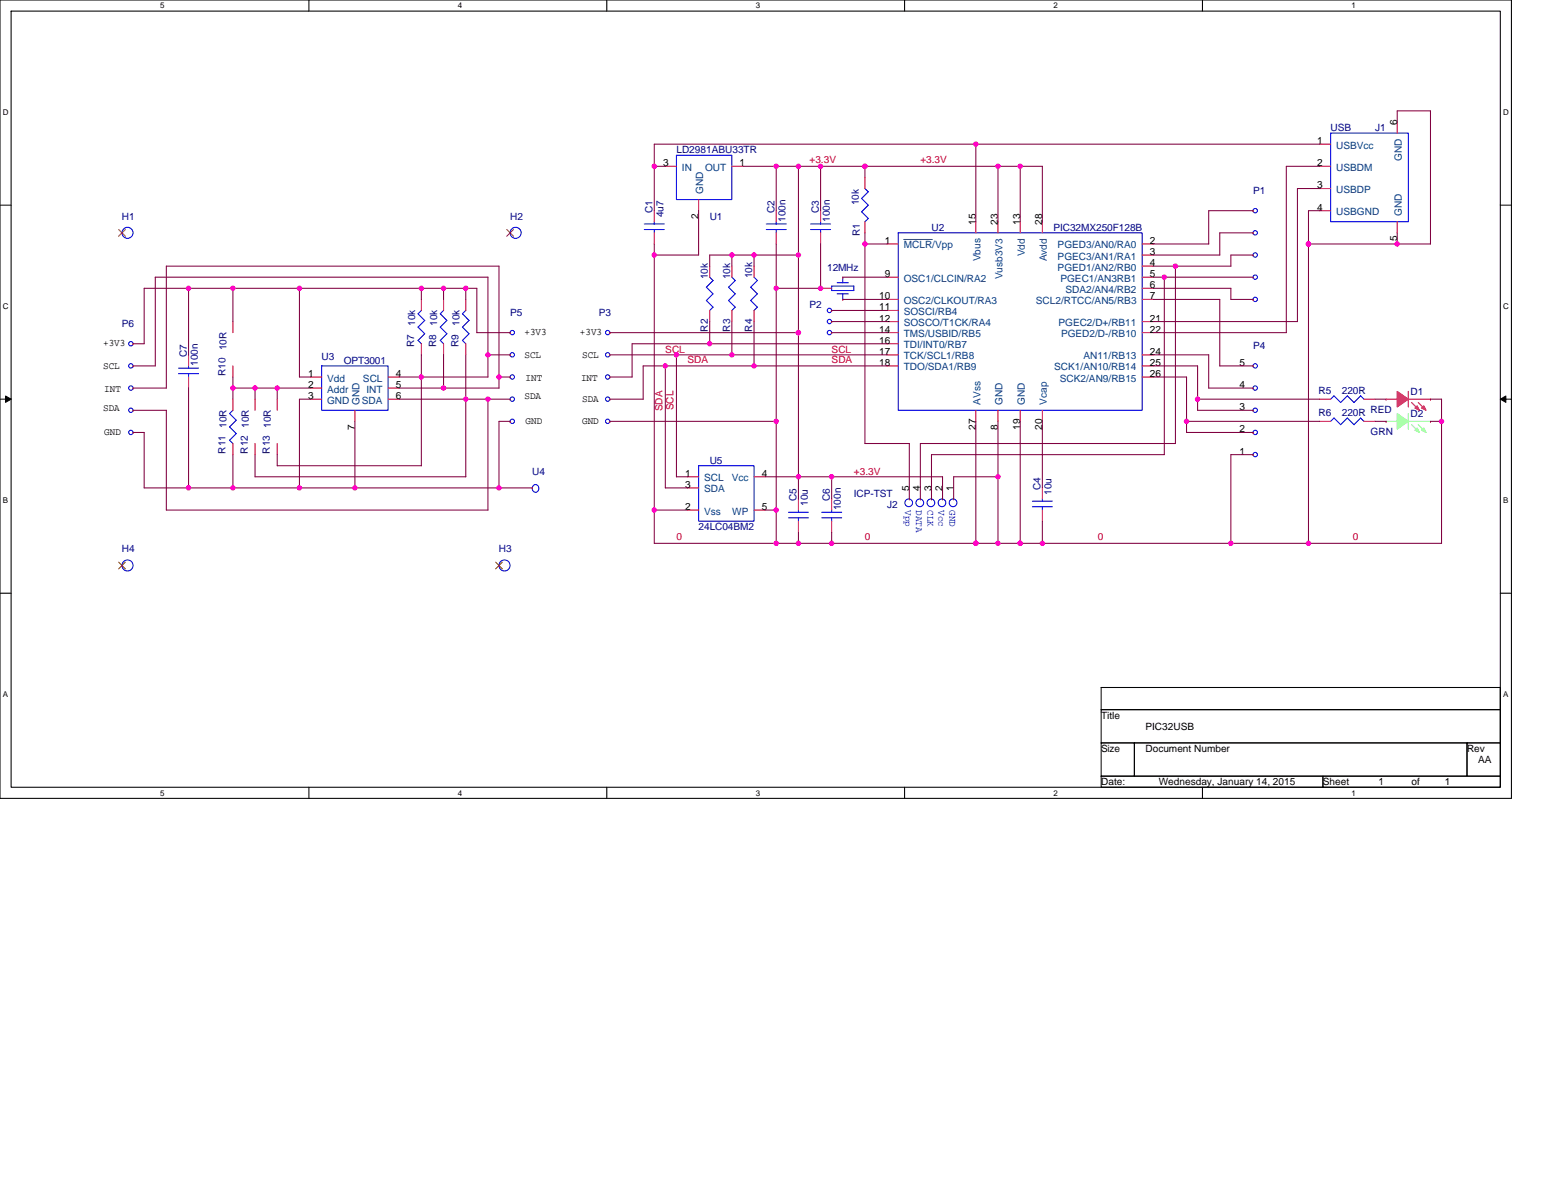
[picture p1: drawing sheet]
<svg xmlns="http://www.w3.org/2000/svg" width="279mm" height="216mm" viewBox="0 0 279 216" stroke-linecap="round" stroke-linejoin="round" font-family="sans-serif">
<path d="M0 0h273.5v144.5h-273.5zM2 2h269.5v140.5h-269.5z" fill="none" stroke="#000" stroke-width=".19"/>
<g fill="#fff">
<path d="M29 .2h.8v1.6h-.8z"/>
<path d="M29 142.7h.8v1.6h-.8z"/>
</g>
<path d="M55.9 0v2M55.9 142.5v2" fill="none" stroke="#000" stroke-width=".19"/>
<g fill="#fff">
<path d="M82.8 .2h.9v1.6h-.9z"/>
<path d="M82.8 142.7h.9v1.6h-.9z"/>
</g>
<path d="M109.8 0v2M109.8 142.5v2" fill="none" stroke="#000" stroke-width=".19"/>
<g fill="#fff">
<path d="M136.7 .2h.9v1.6h-.9z"/>
<path d="M136.7 142.7h.9v1.6h-.9z"/>
</g>
<path d="M163.7 0v2M163.7 142.5v2" fill="none" stroke="#000" stroke-width=".19"/>
<g fill="#fff">
<path d="M190.6 .2h.8v1.6h-.8z"/>
<path d="M190.6 142.7h.8v1.6h-.8z"/>
</g>
<path d="M217.6 0v2M217.6 142.5v2" fill="none" stroke="#000" stroke-width=".19"/>
<g fill="#fff">
<path d="M244.5 .2h.8v1.6h-.8z"/>
<path d="M244.5 142.7h.8v1.6h-.8z"/>
<path d="M.5 19.6h1v1.6h-1z"/>
<path d="M272 19.6h1v1.6h-1z"/>
<path d="M.5 54.7h1v1.6h-1z"/>
<path d="M272 54.7h1v1.6h-1z"/>
</g>
<path d="M0 37.1h2M271.5 37.1h2" fill="none" stroke="#000" stroke-width=".19"/>
<g fill="#fff">
<path d="M.5 89.8h1v1.6h-1z"/>
<path d="M272 89.8h1v1.6h-1z"/>
</g>
<path d="M0 72.2h2M271.5 72.2h2" fill="none" stroke="#000" stroke-width=".19"/>
<path d="M1 71.7l1 .5-1 .6zM271.5 72.2l1-.5v1.1z" fill="#000" stroke="#000" stroke-width=".18"/>
<g fill="#fff">
<path d="M.5 124.9h1v1.6h-1z"/>
<path d="M272 124.9h1v1.6h-1z"/>
</g>
<path d="M0 107.4h2M271.5 107.4h2M199.3 124.4h72.2v4h-72.2zM199.3 128.4h72.2v6.1h-72.2zM199.3 134.5h6v6h-6zM205.3 134.5h60.2v6h-60.2zM265.5 134.5h6v6h-6zM199.3 140.5h40.1v2h-40.1zM239.4 140.5h32.1v2h-32.1z" fill="none" stroke="#000" stroke-width=".19"/>
<g fill="none" stroke="#00f" stroke-width=".19">
<path d="M122.4 28.1h10v8h-10zM155.9 38.3l1.2 1.2-.6 .6M156.5 34.1l.6 .6M157.1 34.7l-1.2 1.2 1.2 1.2-1.2 1.2M240.8 24.1h14v16h-14zM75.6 59.2l1.3 1.2-1.3 1.2 .7 .6M76.3 56.2l-.7 .6 1.3 1.2-1.3 1.2M79.7 59.2l1.2 1.2-1.2 1.2 .6 .6M80.3 56.2l-.6 .6 1.2 1.2-1.2 1.2M83.7 59.2l1.2 1.2-1.2 1.2 .6 .6M84.3 56.2l-.6 .6 1.2 1.2-1.2 1.2M116.6 41.5h3.6"/>
<path d="M116.6 40.5h3.6M118.4 40.1v.4M118.4 41.5v.6M127.8 52l1.2 1.2-1.2 1.2M127.8 54.4l1.2 1.2-.6 .6M128.4 50.2l.6 .6-1.2 1.2M132.4 50.2l.7 .6-1.3 1.2 1.3 1.2-1.3 1.2 1.3 1.2-.7 .6M136.5 50.2l.6 .6-1.3 1.2 1.3 1.2-1.3 1.2 1.3 1.2-.7 .6M138.7 41.5h3.6M138.7 40.5h3.6M140.5 40.1v.4M140.5 41.5v.6"/>
<path d="M146.7 41.5h3.6M146.7 40.5h3.6M148.5 40.1v.4M148.5 41.5v.6M150.5 52.6h4v-.8h-4v.8M151.5 53.2h2M151.5 51.2h2M152.5 50.2v1M152.5 53.2v1M162.5 42.1h44.2v32.2h-44.2zM32.3 67.6h3.6M32.3 66.6h3.6"/>
<path d="M34.1 66.2v.4M34.1 67.6v.6M42.2 74.2l-.7 .6 1.3 1.2-1.3 1.2 1.3 1.3-1.3 1.2 .6 .6M58.2 66.2h12v8.1h-12zM241.4 71.6l-.6 .6M243.8 71.6l-1.2 1.3-1.2-1.3M246.2 75.6l.6 .7M246.2 71.6l.6 .7M246.2 75.6l-1.2 1.3-1.2-1.3-1.2 1.3-1.2-1.3-.6 .7M246.2 71.6l-1.2 1.3-1.2-1.3M96.5 87.9a.63 .63 0 0 1 .8 .1 .63 .63 0 0 1 0 .8 .63 .63 0 0 1-.8 .1 .79 .79 0 0 1 0-1zM126.4 84.3h10.1v10h-10.1z"/>
<path d="M142.7 93.7h3.6M142.7 92.7h3.6M144.5 92.3v.4M144.5 93.7v.6M148.7 93.7h3.6M148.7 92.7h3.6M150.5 92.3v.4M150.5 93.7v.6M186.8 91.7h3.6M186.8 90.7h3.6M188.6 90.3v.4M188.6 91.7v.6"/>
<circle cx="227.1" cy="38.1" r=".4"/>
<circle cx="23.1" cy="42.1" r="1"/>
<circle cx="93.3" cy="42.1" r="1"/>
<circle cx="150.1" cy="56.2" r=".4"/>
<circle cx="150.1" cy="58.2" r=".4"/>
<circle cx="227.1" cy="54.2" r=".4"/>
<circle cx="227.1" cy="46.1" r=".4"/>
<circle cx="227.1" cy="50.2" r=".4"/>
<circle cx="227.1" cy="42.1" r=".4"/>
<circle cx="23.7" cy="62.2" r=".4"/>
<circle cx="23.7" cy="66.2" r=".4"/>
<circle cx="23.7" cy="70.2" r=".4"/>
<circle cx="23.7" cy="78.3" r=".4"/>
<circle cx="23.7" cy="74.2" r=".4"/>
<circle cx="92.7" cy="76.2" r=".4"/>
<circle cx="92.7" cy="64.2" r=".4"/>
<circle cx="92.7" cy="68.2" r=".4"/>
<circle cx="92.7" cy="72.2" r=".4"/>
<circle cx="92.7" cy="60.2" r=".4"/>
<circle cx="110" cy="68.2" r=".4"/>
<circle cx="110" cy="64.2" r=".4"/>
<circle cx="110" cy="72.2" r=".4"/>
<circle cx="110" cy="60.2" r=".4"/>
<circle cx="110" cy="76.2" r=".4"/>
<circle cx="150.1" cy="60.2" r=".4"/>
<circle cx="227.1" cy="78.3" r=".4"/>
<circle cx="227.1" cy="66.2" r=".4"/>
<circle cx="227.1" cy="74.2" r=".4"/>
<circle cx="227.1" cy="70.2" r=".4"/>
<circle cx="164.4" cy="91" r=".7"/>
<circle cx="166.4" cy="91" r=".7"/>
<circle cx="168.5" cy="91" r=".7"/>
<circle cx="170.5" cy="91" r=".7"/>
<circle cx="172.5" cy="91" r=".7"/>
<circle cx="227.1" cy="82.3" r=".4"/>
<circle cx="23.1" cy="102.3" r="1"/>
<circle cx="91.3" cy="102.3" r="1"/>
</g>
<g fill="none" stroke="#f00" stroke-width=".19">
<path d="M118.4 38.1v2M120.4 30.1h2M126.4 36.1v2M132.4 30.1h2.1M140.5 38.1v2M148.5 38.1v2M156.5 32.1v2M226.7 38.1h.1M238.8 30.1h2M238.8 26.1h2M238.8 34.1h2M238.8 38.1h2"/>
<path d="M252.8 22.1v2M22.1 42.1h.1M42.1 58.2v2M76.3 54.2v2M80.3 54.2v2M84.3 54.2v2M92.3 42.1h.1M118.4 42.1v2.1M128.4 48.2v2M128.4 56.2v2M132.4 48.2v2M132.4 56.2v2"/>
<path d="M136.5 48.2v2M136.5 56.2v2M140.5 42.1v2.1M148.5 52.2h2M148.5 42.1v2.1M150.5 56.2h.1M150.5 58.2h.1M152.5 54.2h.1M152.5 50.2h.1M156.5 40.1v2M160.5 50.2h2M160.5 54.2h2"/>
<path d="M160.5 44.2h2M160.5 58.2h2M160.5 56.2h2M176.6 40.1v2M180.6 40.1v2M184.6 40.1v2M188.6 40.1v2M206.7 50.2h2M206.7 54.2h2M206.7 44.2h2M206.7 46.2h2M206.7 48.2h2"/>
<path d="M206.7 52.2h2M206.7 58.2h2M226.7 42.1h.1M226.7 46.2h.1M226.7 50.2h.1M226.7 54.2h.1M252.8 40.1v2M24.1 62.2h.1M24.1 66.2h.1M24.1 70.2h.1M24.1 74.3h.1M24.1 78.3h.1"/>
<path d="M34.1 64.2v2M34.1 68.2v2M42.1 66.2v2M42.1 72.2v2.1M46.2 72.2v2.1M50.2 72.2v2.1M56.2 68.2h2M56.2 72.2h2M56.2 70.2h2M64.2 74.3v2M70.2 68.2h2M70.2 72.2h2"/>
<path d="M70.2 70.2h2M76.3 62.2v2M80.3 62.2v2M84.3 62.2v2M92.3 60.2h.1M92.3 64.2h.1M92.3 68.2h.1M92.3 72.2h.1M92.3 76.3h.1M110.4 60.2h.1M110.4 64.2h.1M110.4 68.2h.1"/>
<path d="M110.4 72.2h.1M110.4 76.3h.1M150.5 60.2h.1M160.5 60.2h2M160.5 64.2h2M160.5 66.2h2M160.5 62.2h2M176.6 74.3v2M180.6 74.3v2M184.6 74.3v2M188.6 74.3v2M206.7 60.2h2"/>
<path d="M206.7 64.2h2M206.7 66.2h2M206.7 68.2h2M226.7 78.3h.1M226.7 74.3h.1M226.7 70.2h.1M226.7 66.2h.1M238.8 76.3h2M238.8 72.2h2M246.8 76.3h2M246.8 72.2h2M250.8 76.3h.1"/>
<path d="M250.8 72.2h.1M250.8 72.2h2M254.8 72.2h4.1M254.8 70.8v2.8M255.4 72.8l1.2 1.3M256.6 72.8l1.3 1.3M258.9 76.3h.1M258.9 72.2h.1M42.1 80.3v2M46.2 80.3v2M50.2 80.3v2M96.3 88.3h.1"/>
<path d="M124.4 92.3h2M124.4 86.3h2M124.4 88.3h2M136.5 92.3h2M136.5 86.3h2M144.5 90.3v2M144.5 94.3v2M150.5 90.3v2M150.5 94.3v2M164.5 90.3h.1M166.5 90.3h.1M168.6 90.3h.1"/>
<path d="M170.6 90.3h.1M172.6 90.3h.1M188.6 88.3v2M188.6 92.3v2M226.7 82.3h.1M22.1 102.3h.1M90.3 102.3h.1"/>
</g>
<path d="M163.5 43.3h5.2" fill="none" stroke="#004080" stroke-width=".18"/>
<path d="M21.5 41.5l1.2 1.3M22.7 41.5l-1.2 1.3M91.7 41.5l1.2 1.3M92.9 41.5l-1.2 1.3M21.5 101.7l1.2 1.3M22.7 101.7l-1.2 1.3M89.7 101.7l1.2 1.3M90.9 101.7l-1.2 1.3" fill="none" stroke="#804000" stroke-width=".18"/>
<path d="M42.2 60.2l-.7 .6 1.2 1.2M42.8 62l-1.3 1.2 1.3 1.2-1.3 1.2 .6 .6M46.2 74.2l-.7 .6 1.3 1.2-1.3 1.2 1.3 1.3-1.3 1.2 .7 .6M50.2 74.2l-.6 .6 1.2 1.2-1.2 1.2 1.2 1.3-1.2 1.2 .6 .6" fill="none" stroke="#fff" stroke-width=".19"/>
<path d="M250.8 76.3h2M254.8 74.8v2.9M254.8 76.3h4.1M255.4 76.8l1.2 1.3M256.6 76.8l1.3 1.3" fill="none" stroke="#80ff80" stroke-width=".19"/>
<g fill="#80ff80" stroke="#80ff80" stroke-width=".19">
<path d="M252.8 74.8l2 1.5-2 1.4z" fill-rule="evenodd"/>
<path d="M257.7 77.5l.4 .8-.9-.4z" fill-rule="evenodd"/>
<path d="M256.4 77.5l.4 .8-.8-.4z" fill-rule="evenodd"/>
</g>
<g fill="#f00" stroke="#f00" stroke-width=".19">
<path d="M252.8 70.8l2 1.4-2 1.4z" fill-rule="evenodd"/>
<path d="M257.7 73.4l.4 .9-.9-.4z" fill-rule="evenodd"/>
<path d="M256.4 73.4l.4 .9-.8-.4z" fill-rule="evenodd"/>
</g>
<g fill="none" stroke="#800040" stroke-width=".19">
<path d="M118.4 30.1h2M126.4 38.1v8.1M134.5 30.1h54.1v10M140.5 30.1v8M144.5 30.1v60.2M148.5 30.1v8M156.5 30.1v2M176.6 26.1v14M180.6 30.1v10M184.6 30.1v10M226.8 38.1h-8.1v6.1h-10M238.8 38.1h-2v60.2"/>
<path d="M238.8 30.1h-6v30.1h-24.1M238.8 26.1h-120.4v12M238.8 34.1h-4v24.1M252.8 22.1v-2h6.1v24.1h-22.1M30.1 48.2h60.2v22M30.1 48.2v22M34.1 52.2v12M42.1 52.2v6M54.2 52.2v16h2M76.3 52.2v2M80.3 52.2v2M84.3 52.2v2"/>
<path d="M86.3 52.2v8h6M86.3 52.2h-60.2v10h-2M118.4 46.2h8M118.4 44.2v54.1h142.5v-26.1h-2M128.4 58.2v4M132.4 46.2v2M132.4 58.2v6M136.5 58.2v8M136.5 46.2v2M140.5 52.2h8M140.5 44.2v54.1M144.5 46.2h-16.1v2"/>
<path d="M148.5 44.2v8M150.5 58.2h10M150.5 56.2h10M152.5 54.2h8M152.5 50.2h8M156.5 42.1v38.2h8.1M156.5 44.2h4M208.7 54.2h12v12h6.1M208.7 52.2h14M208.7 48.2h14M208.7 58.2h26.1M210.7 50.2v32.1h-42.1v8"/>
<path d="M212.7 48.2v32.1h-46.2v10M222.7 52.2v2h4.1M226.8 50.2h-18.1M226.8 42.1h-6.1v4.1h-12M226.8 46.2h-4.1v2M252.8 42.1v2.1M24.1 66.2h4v-16h60.2v18h-16.1M24.1 74.3h6M24.1 70.2h6M24.1 78.3h2v10h70.2M30.1 74.3v18M34.1 70.2v18.1"/>
<path d="M42.1 68.2v4.1M46.2 70.2v2.1M50.2 70.2v2.1M56.2 70.2h-14.1M56.2 72.2h-2v16.1M64.2 76.3v12M76.3 64.2v20.1h-26.1v-2M80.3 64.2v6M84.3 64.2v22.1M88.3 64.2h4M88.3 72.2v20.1M90.3 68.2h2"/>
<path d="M90.3 70.2h-18.1M92.3 72.2h-20.1M92.3 76.3h-2v12M110.4 76.3h30.1M110.4 64.2h50.1M110.4 68.2h4M110.4 60.2h34.1M120.4 66.2v22.1h4M122.4 64.2v22.1M150.5 60.2h10M160.5 66.2h-44.1v6h-6M160.5 62.2h-46.1v6"/>
<path d="M176.6 76.3v22M180.6 76.3v22M184.6 76.3v22M188.6 76.3v12M208.7 66.2h8M208.7 64.2h10v6M208.7 68.2h6v10.1h12.1M214.7 76.3h24.1M216.7 72.2h22.1M216.7 66.2v8.1M216.7 74.3h10.1M218.7 70.2h8.1"/>
<path d="M248.8 76.3h2M248.8 72.2h2M258.9 76.3h2M30.1 92.3h58.2M42.1 82.3v6M46.2 86.3h38.1M46.2 82.3v4M118.4 92.3h6M122.4 86.3h2M138.5 86.3h32.1v4M138.5 92.3h2M144.5 96.3v2"/>
<path d="M150.5 86.3v4M150.5 96.3v2M164.5 80.3v10M180.6 86.3h-8v4M188.6 94.3v4M226.8 82.3h-4.1v16"/>
</g>
<g fill="#f0f" stroke="#f0f" stroke-width=".19">
<circle cx="156.5" cy="44.1" r=".4"/>
<circle cx="176.6" cy="98.3" r=".4"/>
<circle cx="236.8" cy="44.1" r=".4"/>
<circle cx="118.4" cy="30.1" r=".4"/>
<circle cx="176.6" cy="26.1" r=".4"/>
<circle cx="140.5" cy="52.2" r=".4"/>
<circle cx="140.5" cy="76.2" r=".4"/>
<circle cx="144.5" cy="60.2" r=".4"/>
<circle cx="144.5" cy="86.3" r=".4"/>
<circle cx="212.7" cy="48.2" r=".4"/>
<circle cx="210.7" cy="50.2" r=".4"/>
<circle cx="216.7" cy="72.2" r=".4"/>
<circle cx="214.7" cy="76.2" r=".4"/>
<circle cx="236.8" cy="98.3" r=".4"/>
<circle cx="260.9" cy="76.2" r=".4"/>
<circle cx="144.5" cy="46.1" r=".4"/>
<circle cx="128.4" cy="62.2" r=".4"/>
<circle cx="136.4" cy="46.1" r=".4"/>
<circle cx="132.4" cy="46.1" r=".4"/>
<circle cx="184.6" cy="30.1" r=".4"/>
<circle cx="148.5" cy="30.1" r=".4"/>
<circle cx="144.5" cy="30.1" r=".4"/>
<circle cx="140.5" cy="30.1" r=".4"/>
<circle cx="180.6" cy="30.1" r=".4"/>
<circle cx="150.5" cy="86.3" r=".4"/>
<circle cx="156.5" cy="30.1" r=".4"/>
<circle cx="34.1" cy="52.2" r=".4"/>
<circle cx="50.2" cy="70.2" r=".4"/>
<circle cx="80.3" cy="52.2" r=".4"/>
<circle cx="76.2" cy="68.2" r=".4"/>
<circle cx="84.3" cy="72.2" r=".4"/>
<circle cx="90.3" cy="88.3" r=".4"/>
<circle cx="34.1" cy="88.3" r=".4"/>
<circle cx="80.3" cy="70.2" r=".4"/>
<circle cx="88.3" cy="72.2" r=".4"/>
<circle cx="90.3" cy="68.2" r=".4"/>
<circle cx="42.1" cy="70.2" r=".4"/>
<circle cx="46.1" cy="70.2" r=".4"/>
<circle cx="42.1" cy="52.2" r=".4"/>
<circle cx="54.2" cy="52.2" r=".4"/>
<circle cx="84.3" cy="52.2" r=".4"/>
<circle cx="88.3" cy="64.2" r=".4"/>
<circle cx="76.2" cy="52.2" r=".4"/>
<circle cx="64.2" cy="88.3" r=".4"/>
<circle cx="54.2" cy="88.3" r=".4"/>
<circle cx="42.1" cy="88.3" r=".4"/>
<circle cx="118.4" cy="92.3" r=".4"/>
<circle cx="188.6" cy="98.3" r=".4"/>
<circle cx="222.7" cy="98.3" r=".4"/>
<circle cx="144.5" cy="98.3" r=".4"/>
<circle cx="184.6" cy="98.3" r=".4"/>
<circle cx="148.5" cy="52.2" r=".4"/>
<circle cx="252.8" cy="44.1" r=".4"/>
<circle cx="180.6" cy="98.3" r=".4"/>
<circle cx="180.6" cy="86.3" r=".4"/>
<circle cx="150.5" cy="98.3" r=".4"/>
<circle cx="118.4" cy="46.1" r=".4"/>
<circle cx="140.5" cy="92.3" r=".4"/>
<circle cx="140.5" cy="98.3" r=".4"/>
<circle cx="122.4" cy="64.2" r=".4"/>
<circle cx="132.4" cy="64.2" r=".4"/>
<circle cx="120.4" cy="66.2" r=".4"/>
<circle cx="136.4" cy="66.2" r=".4"/>
</g>
<g font-size="1.8" fill="#000080">
<text x="240.8" y="23.7">USB</text>
<text x="248.8" y="23.7">J1</text>
<text x="122.4" y="27.7">LD2981ABU33TR</text>
<text x="226.7" y="35.1">P1</text>
<text x="22.1" y="39.8">H1</text>
<text x="92.3" y="39.8">H2</text>
<text x="118.1" y="38.5" transform="rotate(-90 118.1 38.5)">C1</text>
<text x="120.1" y="39.3" transform="rotate(-90 120.1 39.3)">4u7</text>
<text x="128.4" y="39.8">U1</text>
<text x="140.1" y="38.5" transform="rotate(-90 140.1 38.5)">C2</text>
<text x="142.1" y="40.1" transform="rotate(-90 142.1 40.1)">100n</text>
<text x="148.2" y="38.5" transform="rotate(-90 148.2 38.5)">C3</text>
<text x="150.2" y="40.1" transform="rotate(-90 150.2 40.1)">100n</text>
<text x="155.4" y="37.1" transform="rotate(-90 155.4 37.1)">10k</text>
<text x="168.6" y="41.8">U2</text>
<text x="190.6" y="41.8">PIC32MX250F128B</text>
<text x="155.6" y="42.7" transform="rotate(-90 155.6 42.7)">R1</text>
<text x="128.1" y="50.6" transform="rotate(-90 128.1 50.6)">10k</text>
<text x="132.1" y="50.6" transform="rotate(-90 132.1 50.6)">10k</text>
<text x="136.1" y="50.4" transform="rotate(-90 136.1 50.4)">10k</text>
<text x="149.7" y="49">12MHz</text>
<text x="22.1" y="59.2">P6</text>
<text x="75.1" y="59" transform="rotate(-90 75.1 59)">10k</text>
<text x="79.1" y="59" transform="rotate(-90 79.1 59)">10k</text>
<text x="83.1" y="59" transform="rotate(-90 83.1 59)">10k</text>
<text x="92.3" y="57.2">P5</text>
<text x="108.4" y="57.2">P3</text>
<text x="128.1" y="60" transform="rotate(-90 128.1 60)">R2</text>
<text x="132.1" y="60" transform="rotate(-90 132.1 60)">R3</text>
<text x="136.1" y="60" transform="rotate(-90 136.1 60)">R4</text>
<text x="146.5" y="55.8">P2</text>
<text x="33.8" y="64.6" transform="rotate(-90 33.8 64.6)">C7</text>
<text x="41" y="63.4" transform="rotate(-90 41 63.4)">10R</text>
<text x="58.2" y="65.2">U3</text>
<text x="62.2" y="65.8">OPT3001</text>
<text x="74.9" y="62.8" transform="rotate(-90 74.9 62.8)">R7</text>
<text x="78.9" y="62.8" transform="rotate(-90 78.9 62.8)">R8</text>
<text x="82.9" y="62.8" transform="rotate(-90 82.9 62.8)">R9</text>
<text x="226.7" y="63.2">P4</text>
<text x="35.8" y="66.2" transform="rotate(-90 35.8 66.2)">100n</text>
<text x="40.8" y="68" transform="rotate(-90 40.8 68)">R10</text>
<text x="238.6" y="71.3">R5</text>
<text x="242.8" y="71.3">220R</text>
<text x="255.2" y="71.4">D1</text>
<text x="41" y="77.5" transform="rotate(-90 41 77.5)">10R</text>
<text x="45" y="77.5" transform="rotate(-90 45 77.5)">10R</text>
<text x="49" y="77.5" transform="rotate(-90 49 77.5)">10R</text>
<text x="238.6" y="75.3">R6</text>
<text x="242.8" y="75.3">220R</text>
<text x="248" y="74.7">RED</text>
<text x="255.2" y="75.5">D2</text>
<text x="40.8" y="82.1" transform="rotate(-90 40.8 82.1)">R11</text>
<text x="44.8" y="82.1" transform="rotate(-90 44.8 82.1)">R12</text>
<text x="48.8" y="82.1" transform="rotate(-90 48.8 82.1)">R13</text>
<text x="128.4" y="83.9">U5</text>
<text x="248" y="78.7">GRN</text>
<text x="96.3" y="85.9">U4</text>
<text x="154.5" y="89.9">ICP-TST</text>
<text x="188.3" y="88.7" transform="rotate(-90 188.3 88.7)">C4</text>
<text x="190.3" y="89.5" transform="rotate(-90 190.3 89.5)">10u</text>
<text x="126.4" y="95.9">24LC04BM2</text>
<text x="144.1" y="90.7" transform="rotate(-90 144.1 90.7)">C5</text>
<text x="146.2" y="91.5" transform="rotate(-90 146.2 91.5)">10u</text>
<text x="150.2" y="90.7" transform="rotate(-90 150.2 90.7)">C6</text>
<text x="152.2" y="92.3" transform="rotate(-90 152.2 92.3)">100n</text>
<text x="160.5" y="91.9">J2</text>
<text x="22.1" y="99.9">H4</text>
<text x="90.3" y="99.9">H3</text>
</g>
<g font-size="1.8">
<text x="252.8" y="22.7" transform="rotate(-90 252.8 22.7)">6</text>
<text x="238.4" y="26.1">1</text>
<text x="120" y="30.1">3</text>
<text x="133.8" y="30.1">1</text>
<text x="238.4" y="30.1">2</text>
<text x="238.4" y="34.1">3</text>
<text x="126.4" y="39.6" transform="rotate(-90 126.4 39.6)">2</text>
<text x="176.6" y="40.7" transform="rotate(-90 176.6 40.7)">15</text>
<text x="180.6" y="40.7" transform="rotate(-90 180.6 40.7)">23</text>
<text x="184.6" y="40.7" transform="rotate(-90 184.6 40.7)">13</text>
<text x="188.6" y="40.7" transform="rotate(-90 188.6 40.7)">28</text>
<text x="238.4" y="38.1">4</text>
<text x="160.1" y="44.1">1</text>
<text x="208.1" y="44.1">2</text>
<text x="208.1" y="46.1">3</text>
<text x="252.8" y="43.6" transform="rotate(-90 252.8 43.6)">5</text>
<text x="160.1" y="50.2">9</text>
<text x="208.1" y="48.2">4</text>
<text x="208.1" y="50.2">5</text>
<text x="208.1" y="52.2">6</text>
<text x="159.1" y="54.2">10</text>
<text x="159.1" y="56.2">11</text>
<text x="159.1" y="58.2">12</text>
<text x="208.1" y="54.2">7</text>
<text x="208.1" y="58.2">21</text>
<text x="18.7" y="62.7">+3V3</text>
<text x="94.9" y="60.7">+3V3</text>
<text x="94.9" y="64.9">SCL</text>
<text x="104.9" y="60.7">+3V3</text>
<text x="105.3" y="64.9">SCL</text>
<text x="159.1" y="60.2">14</text>
<text x="159.1" y="62.2">16</text>
<text x="159.1" y="64.2">17</text>
<text x="208.1" y="60.2">22</text>
<text x="208.1" y="64.2">24</text>
<text x="18.7" y="66.9">SCL</text>
<text x="18.9" y="70.9">INT</text>
<text x="55.8" y="70.2">2</text>
<text x="55.8" y="68.2">1</text>
<text x="71.6" y="68.2">4</text>
<text x="71.6" y="70.2">5</text>
<text x="95.1" y="68.9">INT</text>
<text x="105.1" y="68.9">INT</text>
<text x="159.1" y="66.2">18</text>
<text x="208.1" y="66.2">25</text>
<text x="208.1" y="68.2">26</text>
<text x="224.3" y="70.2">4</text>
<text x="224.3" y="66.2">5</text>
<text x="18.7" y="74.3">SDA</text>
<text x="55.8" y="72.2">3</text>
<text x="64.2" y="77.7" transform="rotate(-90 64.2 77.7)">7</text>
<text x="71.6" y="72.2">6</text>
<text x="94.9" y="72.3">SDA</text>
<text x="95.1" y="76.7">GND</text>
<text x="105.3" y="72.7">SDA</text>
<text x="105.3" y="76.7">GND</text>
<text x="176.6" y="77.7" transform="rotate(-90 176.6 77.7)">27</text>
<text x="180.6" y="77.7" transform="rotate(-90 180.6 77.7)">8</text>
<text x="184.6" y="77.7" transform="rotate(-90 184.6 77.7)">19</text>
<text x="188.6" y="77.7" transform="rotate(-90 188.6 77.7)">20</text>
<text x="224.3" y="74.2">3</text>
<text x="18.9" y="78.7">GND</text>
<text x="224.3" y="82.3">1</text>
<text x="224.3" y="78.3">2</text>
<text x="124" y="86.3">1</text>
<text x="124" y="88.3">3</text>
<text x="137.9" y="86.3">4</text>
<text x="164.5" y="88.9" transform="rotate(-90 164.5 88.9)">5</text>
<text x="166.5" y="88.9" transform="rotate(-90 166.5 88.9)">4</text>
<text x="168.6" y="88.9" transform="rotate(-90 168.6 88.9)">3</text>
<text x="170.6" y="88.9" transform="rotate(-90 170.6 88.9)">2</text>
<text x="172.6" y="88.9" transform="rotate(-90 172.6 88.9)">1</text>
<text x="124" y="92.3">2</text>
<text x="137.9" y="92.3">5</text>
<text x="199.3" y="130">Title</text>
<text x="199.3" y="136.1">Size</text>
<text x="207.3" y="136.1">Document Number</text>
<text x="207.3" y="132">PIC32USB</text>
<text x="265.5" y="136.1">Rev</text>
<text x="199.3" y="142.1">Date:</text>
<text x="209.7" y="142.1">Wednesday, January 14, 2015</text>
<text x="239.4" y="142.1">Sheet</text>
<text x="249.4" y="142.1">1</text>
<text x="255.4" y="142.1">of</text>
<text x="261.5" y="142.1">1</text>
<text x="267.5" y="138.1">AA</text>
</g>
<g font-size="1.8" fill="#f00">
<text x="146.5" y="29.5">+3.3V</text>
<text x="166.5" y="29.5">+3.3V</text>
<text x="120.4" y="63.8">SCL</text>
<text x="124.4" y="65.6">SDA</text>
<text x="150.5" y="65.6">SDA</text>
<text x="150.5" y="63.8">SCL</text>
<text x="119.9" y="74.5" transform="rotate(-90 119.9 74.5)">SDA</text>
<text x="121.9" y="74.3" transform="rotate(-90 121.9 74.3)">SCL</text>
<text x="154.5" y="85.9">+3.3V</text>
<text x="122.4" y="97.7">0</text>
<text x="156.5" y="97.7">0</text>
<text x="198.7" y="97.7">0</text>
<text x="244.8" y="97.7">0</text>
</g>
<g font-size="1.8" fill="#004080">
<text x="241.8" y="26.9">USBVcc</text>
<text x="253.7" y="29.1" transform="rotate(-90 253.7 29.1)">GND</text>
<text x="123.4" y="30.9">IN</text>
<text x="127.3" y="35.1" transform="rotate(-90 127.3 35.1)">GND</text>
<text x="127.6" y="30.9">OUT</text>
<text x="241.8" y="30.9">USBDM</text>
<text x="241.8" y="34.9">USBDP</text>
<text x="241.8" y="38.9">USBGND</text>
<text x="253.7" y="39.1" transform="rotate(-90 253.7 39.1)">GND</text>
<text x="163.5" y="45">MCLR/Vpp</text>
<text x="177.4" y="47.3" transform="rotate(-90 177.4 47.3)">Vbus</text>
<text x="185.5" y="46.4" transform="rotate(-90 185.5 46.4)">Vdd</text>
<text x="189.5" y="47.3" transform="rotate(-90 189.5 47.3)">Avdd</text>
<text x="191.4" y="45">PGED3/AN0/RA0</text>
<text x="191.4" y="47">PGEC3/AN1/RA1</text>
<text x="163.5" y="51">OSC1/CLCIN/RA2</text>
<text x="181.4" y="50.6" transform="rotate(-90 181.4 50.6)">Vusb3V3</text>
<text x="191.4" y="49">PGED1/AN2/RB0</text>
<text x="191.9" y="51">PGEC1/AN3RB1</text>
<text x="192.8" y="53">SDA2/AN4/RB2</text>
<text x="163.5" y="57">SOSCI/RB4</text>
<text x="163.5" y="59">SOSCO/T1CK/RA4</text>
<text x="163.5" y="55">OSC2/CLKOUT/RA3</text>
<text x="187.5" y="55">SCL2/RTCC/AN5/RB3</text>
<text x="191.5" y="59">PGEC2/D+/RB11</text>
<text x="163.5" y="61">TMS/USBID/RB5</text>
<text x="163.5" y="63">TDI/INT0/RB7</text>
<text x="163.5" y="65">TCK/SCL1/RB8</text>
<text x="192" y="61">PGED2/D-/RB10</text>
<text x="196" y="65">AN11/RB13</text>
<text x="59.2" y="71">Addr</text>
<text x="59.2" y="69">Vdd</text>
<text x="65.7" y="69">SCL</text>
<text x="66.3" y="71">INT</text>
<text x="163.5" y="67">TDO/SDA1/RB9</text>
<text x="190.8" y="67">SCK1/AN10/RB14</text>
<text x="191.8" y="69">SCK2/AN9/RB15</text>
<text x="59.2" y="73.1">GND</text>
<text x="65.1" y="73.2" transform="rotate(-90 65.1 73.2)">GND</text>
<text x="65.5" y="73.1">SDA</text>
<text x="177.4" y="73.2" transform="rotate(-90 177.4 73.2)">AVss</text>
<text x="181.4" y="73.2" transform="rotate(-90 181.4 73.2)">GND</text>
<text x="185.5" y="73.2" transform="rotate(-90 185.5 73.2)">GND</text>
<text x="189.5" y="73.2" transform="rotate(-90 189.5 73.2)">Vcap</text>
<text x="127.4" y="87.1">SCL</text>
<text x="127.4" y="89.1">SDA</text>
<text x="132.4" y="87.1">Vcc</text>
<text x="127.4" y="93.1">Vss</text>
<text x="132.5" y="93.1">WP</text>
</g>
<g font-size="1.8" fill="#00f">
<text x="163.8" y="92.3" transform="rotate(90 163.8 92.3)">Vpp</text>
<text x="165.8" y="92.3" transform="rotate(90 165.8 92.3)">DATA</text>
<text x="167.8" y="92.3" transform="rotate(90 167.8 92.3)">CLK</text>
<text x="169.8" y="92.3" transform="rotate(90 169.8 92.3)">Vcc</text>
<text x="171.8" y="92.3" transform="rotate(90 171.8 92.3)">GND</text>
</g>
<g font-size="1.4">
<text x="29" y="1.5">5</text>
<text x="82.8" y="1.5">4</text>
<text x="136.7" y="1.5">3</text>
<text x="190.6" y="1.5">2</text>
<text x="244.5" y="1.5">1</text>
<text x=".5" y="20.9">D</text>
<text x="272" y="20.9">D</text>
<text x=".5" y="56">C</text>
<text x="272" y="56">C</text>
<text x=".5" y="91.1">B</text>
<text x="272" y="91.1">B</text>
<text x=".5" y="126.2">A</text>
<text x="272" y="126.2">A</text>
<text x="29" y="144">5</text>
<text x="82.8" y="144">4</text>
<text x="136.7" y="144">3</text>
<text x="190.6" y="144">2</text>
<text x="244.5" y="144">1</text>
</g>
</svg>
